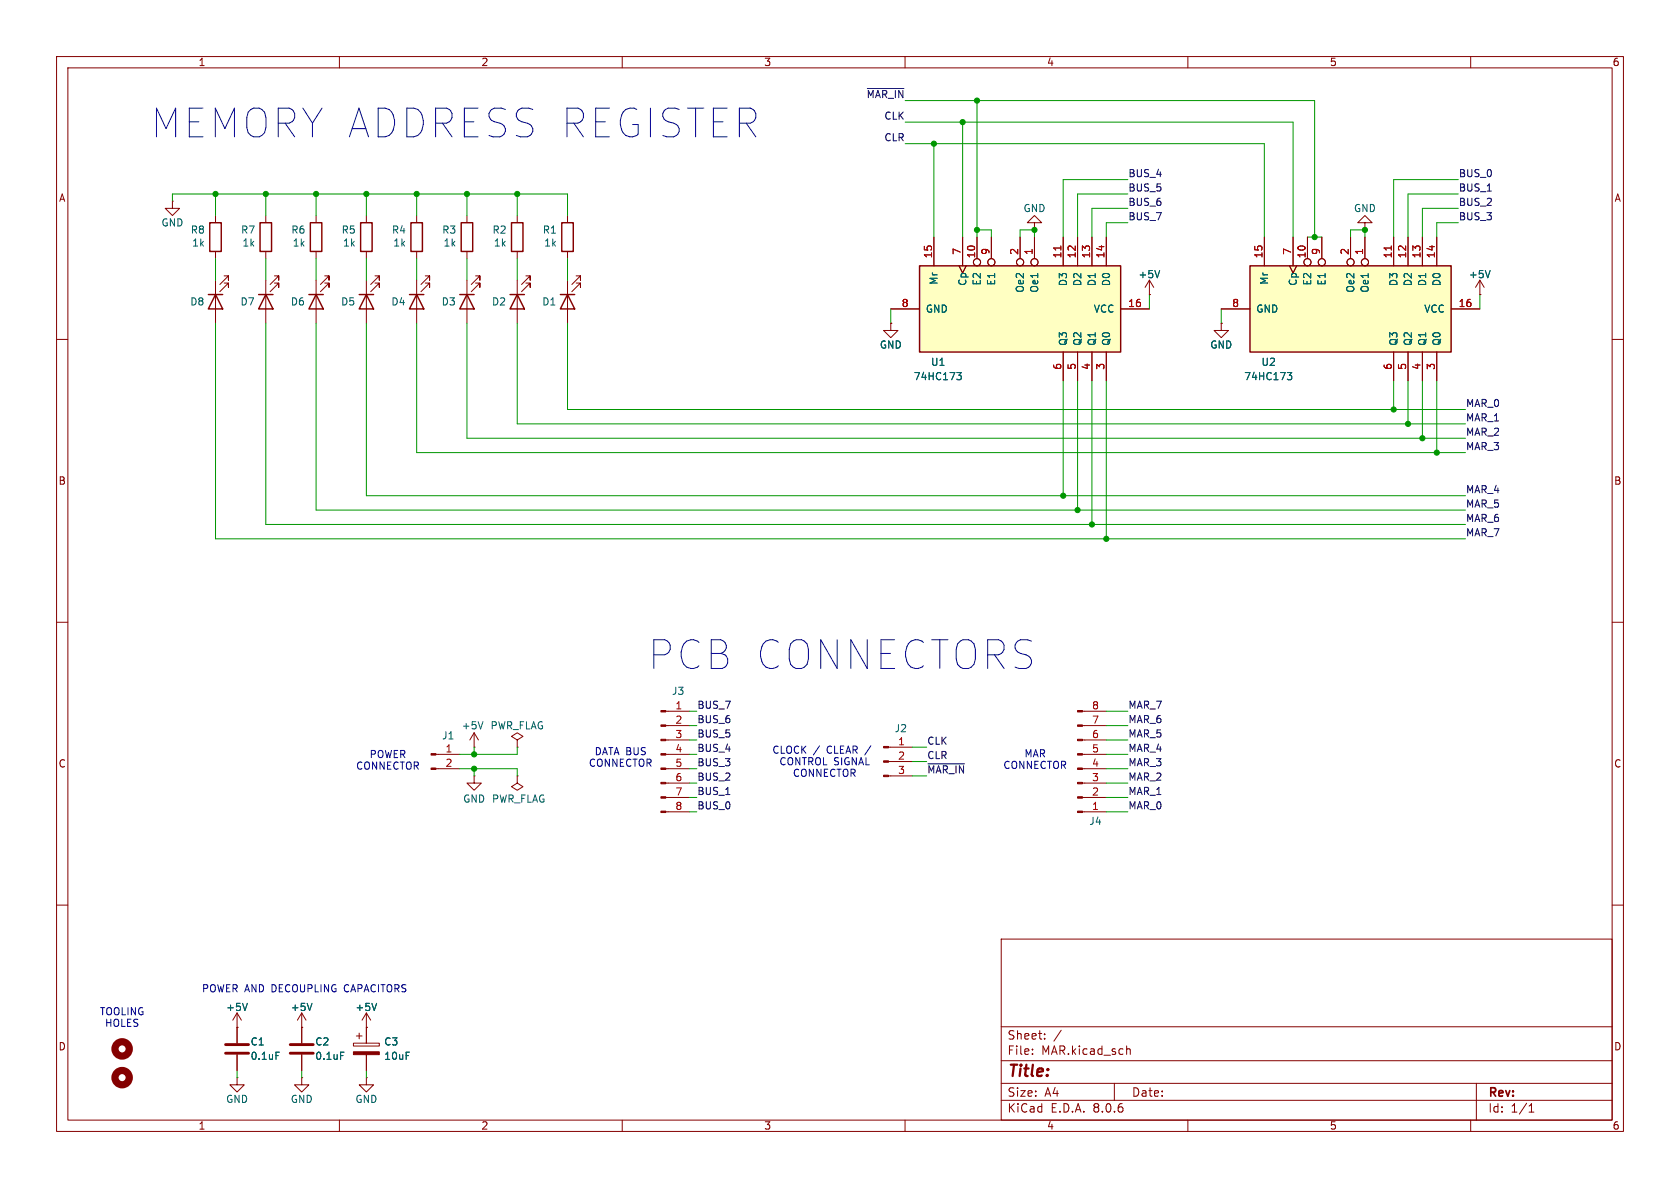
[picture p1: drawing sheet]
<svg xmlns="http://www.w3.org/2000/svg" width="297mm" height="210mm" viewBox="0 0 297 210" stroke-linecap="round" stroke-linejoin="round" font-family="sans-serif">
<g fill="none" stroke="#840000" stroke-width=".18">
<path d="M10 10h277v190h-277zM12 12h273v186h-273zM60 10v2M110 10v2M160 10v2M210 10v2M260 10v2M30.5 35.6v1.2h1.2l-1.2 1.3-1.3-1.3h1.3M30.5 35.6h.1M47 38.1v1.3M55.9 38.1v1.3M64.8 38.1v1.3"/>
<path d="M73.7 38.1v1.3M82.5 38.1v1.3M91.4 38.1v1.3M100.3 38.1v1.3M182.9 39.4h1.2l-1.2-1.3-1.3 1.3h1.3v1.2M241.3 39.4h1.3l-1.3-1.3-1.3 1.3h1.3v1.2M10 60h2M38.1 49.5v7.7M39.6 48.8h.8v.7v-.7l-1.5 1.5M39.6 50h.8v.8v-.8l-1.5 1.6M47 44.5v1.2M47 49.5v7.7"/>
<path d="M48.5 48.8h.8v.7v-.7l-1.5 1.5M48.5 50h.8v.8v-.8l-1.5 1.6M55.9 44.5v1.2M64.8 44.5v1.2M73.7 44.5v1.2M82.5 44.5v1.2M91.4 44.5v1.2M91.4 49.5v7.7M93 48.8h.7v.7v-.7l-1.5 1.5M93 50h.7v.8v-.8l-1.5 1.6M100.3 44.5v1.2M182.9 40.6h.1"/>
<path d="M215.9 57.2v1.2h1.3l-1.3 1.3-1.3-1.3h1.3M215.9 57.2h.1M241.3 40.6h.1M261.6 52.1h.1M261.6 49.5l-.7 1.3M261.6 49.5v2.6M261.6 49.5l.8 1.3M285 60h2M10 110h2M285 110h2M77.1 133.4h4.2M77.1 135.9h4.2"/>
<path d="M83.8 137.2v1.2h1.3l-1.3 1.3-1.3-1.3h1.3M83.8 137.2h.1M83.8 132.1h.1M83.8 129.5l-.7 1.3M83.8 129.5v2.6M83.8 129.5l.8 1.3M91.4 137.2v1.2l1.1 .7-1.1 .6-1-.6 1-.7M91.4 137.2h.1M91.4 130.8l1.1-.6-1.1-.7-1 .7 1 .6v1.3M91.4 132.1h.1M117.7 125.7h4.2M117.7 128.3h4.2"/>
<path d="M117.7 130.8h4.2M117.7 133.4h4.2M117.7 135.9h4.2M117.7 138.4h4.2M157.1 137.2h4.2M157.1 134.6h4.2M157.1 132.1h4.2M191.4 125.7h4.2M191.4 128.3h4.2M191.4 130.8h4.2M191.4 133.4h4.2M191.4 135.9h4.2"/>
<path d="M191.4 138.4h4.2M10 160h2M117.7 141h4.2M117.7 143.5h4.2M191.4 141h4.2M191.4 143.5h4.2M285 160h2M41.9 179.1l-.8 1.2M41.9 179.1v2.5M41.9 179.1l.8 1.2M53.3 179.1l-.7 1.2M53.3 179.1v5.3"/>
<path d="M53.3 179.1l.8 1.2M177 166h108v32h-108zM41.9 190.5v1.3h1.3l-1.3 1.2-1.3-1.2h1.3M41.9 190.5h.1M41.9 181.6h.1M53.3 181.6h.1M53.3 190.5v1.3h1.3l-1.3 1.2-1.2-1.2h1.2M53.3 190.5h.1M53.3 186.4v2.8M60 198v2M62.5 184.4h4.6v.5h-4.6zM63 183.1h1"/>
<path d="M63.5 182.6v1M64.8 181.6v2.8M64.8 186.4v2.8M110 198v2M160 198v2M177 194.5h108M177 191.5h108M177 187.5h108M177 181.5h108M182.5 186.3v.1M182.5 185.5v.1M184.7 183.6v.1"/>
<path d="M184.7 182.8v.1M187.6 182.1l-1.3 2M197 191.5v3M199.2 185.5l.2-.1 .3 .1 .1 .9M210 198v2M260 198v2M261 191.5v6.5M270.3 196.6h.9M270.3 195.5l.4-.4v1.5"/>
</g>
<g fill="none" stroke="#840000" stroke-width=".25">
<path d="M46 39.4h2v5.1h-2zM54.9 39.4h2v5.1h-2zM63.8 39.4h2v5.1h-2zM72.6 39.4h2.1v5.1h-2.1zM81.5 39.4h2.1v5.1h-2.1zM90.4 39.4h2.1v5.1h-2.1zM99.3 39.4h2v5.1h-2zM36.8 52.1h2.6M38.1 52.1l1.3 2.5h-2.6zM45.7 52.1h2.6M47 52.1l1.3 2.5h-2.6zM90.2 52.1h2.5"/>
<path d="M91.4 52.1l1.3 2.5h-2.5z"/>
</g>
<g fill="#840000" stroke="#840000" stroke-width=".18">
<path d="M190.5 125.6h.9v.3h-.9z"/>
<path d="M190.5 128.1h.9v.3h-.9z"/>
<path d="M190.5 130.7h.9v.2h-.9z"/>
<path d="M190.5 133.2h.9v.3h-.9z"/>
<path d="M190.5 135.8h.9v.2h-.9z"/>
<path d="M190.5 138.3h.9v.3h-.9z"/>
<path d="M190.5 140.8h.9v.3h-.9z"/>
<path d="M190.5 143.4h.9v.2h-.9z"/>
<path d="M62.5 185.9h4.6v.5h-4.6z"/>
<path d="M116.8 143.4h.9v.2h-.9z"/>
<path d="M116.8 140.8h.9v.3h-.9z"/>
<path d="M116.8 138.3h.9v.3h-.9z"/>
<path d="M116.8 135.8h.9v.2h-.9z"/>
<path d="M116.8 133.2h.9v.3h-.9z"/>
<path d="M116.8 130.7h.9v.2h-.9z"/>
<path d="M116.8 128.1h.9v.3h-.9z"/>
<path d="M116.8 125.6h.9v.3h-.9z"/>
<path d="M156.2 137h.9v.3h-.9z"/>
<path d="M156.2 134.5h.9v.2h-.9z"/>
<path d="M156.2 132h.9v.2h-.9z"/>
<path d="M76.2 135.8h.9v.2h-.9z"/>
<path d="M76.2 133.2h.9v.3h-.9z"/>
</g>
<path d="M263.4 47.8l-.4 1.3M85.4 127.6l-.4 1.2M43.7 177.4l-.4 1.2M55.2 177.4l-.5 1.2M60.2 186h.6" fill="none" stroke="#006464" stroke-width=".18"/>
<path d="M51.3 186.2h4.1M51.3 184.7h4.1" fill="none" stroke="#840000" stroke-width=".51"/>
<circle cx="21.6" cy="190.5" r="1.27" fill="none" stroke="#840000" stroke-width="1.3"/>
<path d="M221 47h35.5v15.2h-35.5z" fill="#ffffc2"/>
<path d="M221 47h35.5v15.2h-35.5z" fill="none" stroke="#840000" stroke-width=".25"/>
<g fill="none" stroke="#840000" stroke-width=".18">
<path d="M215.9 54.6h5.1M223.5 41.9v5.1M228 47l.6 1.3 .6-1.3M228.6 41.9v5.1M231.1 41.9v3.8M233.7 41.9v3.8M238.8 41.9v3.8M241.3 41.9v3.8M246.4 41.9v5.1M248.9 41.9v5.1M251.5 41.9v5.1M254 41.9v5.1"/>
<path d="M256.5 54.6h5.1M246.4 62.2v5.1M248.9 62.2v5.1M251.5 62.2v5.1M254 62.2v5.1M64.8 179.1l-.8 1.2M64.8 179.1v2.5M64.8 179.1l.7 1.2M41.9 181.6v2.8M41.9 186.4v2.8M64.8 181.6h.1"/>
<circle cx="231.1" cy="46.4" r=".63"/>
<circle cx="233.7" cy="46.4" r=".63"/>
<circle cx="238.8" cy="46.4" r=".63"/>
<circle cx="241.3" cy="46.4" r=".63"/>
</g>
<path d="M246 43.5v.7" fill="none" stroke="#a90000" stroke-width=".18"/>
<path d="M227.6 65.9h.8l-.5 .4 .4 .2 .1 .4-.3 .2h-.3M66.6 177.4l-.4 1.2M48.8 186h.6" fill="none" stroke="#006464" stroke-width=".18"/>
<path d="M39.9 186.2h4M39.9 184.7h4" fill="none" stroke="#840000" stroke-width=".51"/>
<circle cx="21.6" cy="185.4" r="1.27" fill="none" stroke="#840000" stroke-width="1.3"/>
<path d="M162.6 47h35.5v15.2h-35.5z" fill="#ffffc2"/>
<path d="M37.1 39.4h2v5.1h-2zM54.6 52.1h2.5M55.9 52.1l1.2 2.5h-2.5zM63.5 52.1h2.5M64.8 52.1l1.2 2.5h-2.5zM72.4 52.1h2.5M73.7 52.1l1.2 2.5h-2.5zM81.3 52.1h2.5M82.5 52.1l1.3 2.5h-2.5zM99.1 52.1h2.5M100.3 52.1l1.3 2.5h-2.5zM162.6 47h35.5v15.2h-35.5z" fill="none" stroke="#840000" stroke-width=".25"/>
<g fill="none" stroke="#840000" stroke-width=".18">
<path d="M38.1 38.1v1.3M38.1 44.5v1.2M55.9 49.5v7.7M57.4 48.8h.8v.7v-.7l-1.6 1.5M57.4 50h.8v.8v-.8l-1.6 1.6M64.8 49.5v7.7M66.3 48.8h.8v.7v-.7l-1.6 1.5M66.3 50h.8v.8v-.8l-1.6 1.6M73.7 49.5v7.7M75.2 48.8h.7v.7v-.7l-1.5 1.5M75.2 50h.7v.8v-.8l-1.5 1.6M82.5 49.5v7.7"/>
<path d="M84.1 48.8h.7v.7v-.7l-1.5 1.5M84.1 50h.7v.8v-.8l-1.5 1.6M100.3 49.5v7.7M101.9 48.8h.7v.7v-.7l-1.5 1.5M101.9 50h.7v.8v-.8l-1.5 1.6M157.5 57.2v1.2h1.2l-1.2 1.3-1.3-1.3h1.3M157.5 57.2h.1M157.5 54.6h5.1M165.1 41.9v5.1M169.5 47l.7 1.3 .6-1.3M170.2 41.9v5.1M172.7 41.9v3.8"/>
<path d="M175.3 41.9v3.8M180.3 41.9v3.8M182.9 41.9v3.8M188 41.9v5.1M190.5 41.9v5.1M193 41.9v5.1M195.6 41.9v5.1M198.1 54.6h5.1M203.2 52.1h.1M203.2 49.5l-.8 1.3M203.2 49.5v2.6M203.2 49.5l.8 1.3"/>
<path d="M215.9 57.2h.1M215.9 54.6h5.1M223.5 41.9v5.1M228 47l.6 1.3 .6-1.3M228.6 41.9v5.1M231.1 41.9v3.8M233.7 41.9v3.8M238.8 41.9v3.8M241.3 41.9v3.8M246.4 41.9v5.1M248.9 41.9v5.1M251.5 41.9v5.1"/>
<path d="M254 41.9v5.1M256.5 54.6h5.1M261.6 52.1h.1M188 62.2v5.1M190.5 62.2v5.1M193 62.2v5.1M195.6 62.2v5.1M246.4 62.2v5.1M248.9 62.2v5.1M251.5 62.2v5.1M254 62.2v5.1M41.9 181.6h.1"/>
<path d="M41.9 181.6v2.8M41.9 186.4v2.8M53.3 181.6h.1M53.3 181.6v2.8M53.3 186.4v2.8M64.8 190.5v1.3h1.2l-1.2 1.2-1.3-1.2h1.3M64.8 190.5h.1M64.8 181.6h.1M64.8 181.6v2.8M64.8 186.4v2.8"/>
<circle cx="172.7" cy="46.4" r=".63"/>
<circle cx="175.3" cy="46.4" r=".63"/>
<circle cx="180.3" cy="46.4" r=".63"/>
<circle cx="182.9" cy="46.4" r=".63"/>
<circle cx="231.1" cy="46.4" r=".63"/>
<circle cx="233.7" cy="46.4" r=".63"/>
<circle cx="238.8" cy="46.4" r=".63"/>
<circle cx="241.3" cy="46.4" r=".63"/>
</g>
<path d="M187.5 43.5v.7M246 43.5v.7" fill="none" stroke="#a90000" stroke-width=".18"/>
<path d="M205 47.8l-.4 1.3M263.4 47.8l-.4 1.3M169.2 65.9h.7l-.4 .4 .4 .2v.4l-.2 .2h-.4M227.6 65.9h.8l-.5 .4 .4 .2 .1 .4-.3 .2h-.3M43.7 177.4l-.4 1.2M55.2 177.4l-.5 1.2M66.6 177.4l-.4 1.2M48.8 186h.6M60.2 186h.6" fill="none" stroke="#006464" stroke-width=".18"/>
<path d="M153.3 15.6h6.5M164.1 135h6.4" fill="none" stroke="#0f0f0f" stroke-width=".18"/>
<g fill="none" stroke="#009600" stroke-width=".18">
<path d="M160 17.8h72.4v24.1M172.7 17.8v24.1M30.5 35.6v-1.3h69.8v3.8M38.1 34.3v3.8M47 34.3v3.8M55.9 34.3v3.8M64.8 34.3v3.8M73.7 34.3v3.8M82.5 34.3v3.8M91.4 34.3v3.8M160 25.4h63.5v16.5M160 21.6h68.6v20.3"/>
<path d="M165.1 25.4v16.5M170.2 21.6v20.3M199.4 34.3h-8.9v7.6M199.4 36.8h-6.4v5.1M199.4 39.4h-3.8v2.5M199.4 31.8h-11.4v10.1M257.8 36.8h-6.3v5.1M257.8 34.3h-8.9v7.6M257.8 39.4h-3.8v2.5M257.8 31.8h-11.4v10.1M38.1 57.2v38.1h221M38.1 45.7v3.8"/>
<path d="M47 45.7v3.8M47 57.2v35.5h212.1M55.9 45.7v3.8M55.9 57.2v33h203.2M64.8 45.7v3.8M64.8 57.2v30.4h194.3M73.7 57.2v22.8h185.4M73.7 45.7v3.8M82.5 57.2v20.3h176.6M82.5 45.7v3.8M91.4 57.2v17.7h167.7M91.4 45.7v3.8"/>
<path d="M100.3 57.2v15.2h158.8M100.3 45.7v3.8M157.5 54.6v2.6M172.7 40.6h2.6v1.3M180.3 41.9v-1.3h2.6v1.3M203.2 52.1v2.5M215.9 54.6v2.6M231.1 41.9h2.6M238.8 41.9v-1.3h2.5v1.3M261.6 52.1v2.5M188 67.3v20.3M190.5 67.3v22.9"/>
<path d="M193 67.3v25.4M195.6 67.3v28M246.4 67.3v5.1M248.9 67.3v7.6M251.5 67.3v10.2M254 67.3v12.7M81.3 135.9h10.1v1.3M83.8 132.1v1.3M83.8 135.9v1.3M91.4 132.1v1.3h-10.1M121.9 130.8h1.3M121.9 128.3h1.3"/>
<path d="M121.9 133.4h1.3M121.9 125.7h1.3M121.9 135.9h1.3M121.9 138.4h1.3M161.3 132.1h2.5M161.3 137.2h2.5M161.3 134.6h2.5M195.6 130.8h3.8M195.6 128.3h3.8M195.6 133.4h3.8M195.6 125.7h3.8M195.6 135.9h3.8"/>
<path d="M195.6 138.4h3.8M121.9 141h1.3M121.9 143.5h1.3M195.6 141h3.8M195.6 143.5h3.8M41.9 189.2v1.3M53.3 189.2v1.3M64.8 189.2v1.3"/>
</g>
<g fill="#009600" stroke="#009600" stroke-width=".18">
<circle cx="165.1" cy="25.4" r=".46"/>
<circle cx="91.4" cy="34.3" r=".46"/>
<circle cx="188" cy="87.6" r=".46"/>
<circle cx="254" cy="80" r=".46"/>
<circle cx="251.5" cy="77.5" r=".46"/>
<circle cx="172.7" cy="17.8" r=".46"/>
<circle cx="170.2" cy="21.6" r=".46"/>
<circle cx="172.7" cy="40.6" r=".46"/>
<circle cx="182.9" cy="40.6" r=".46"/>
<circle cx="190.5" cy="90.2" r=".46"/>
<circle cx="246.4" cy="72.4" r=".46"/>
<circle cx="193" cy="92.7" r=".46"/>
<circle cx="248.9" cy="74.9" r=".46"/>
<circle cx="232.4" cy="41.9" r=".46"/>
<circle cx="241.3" cy="40.6" r=".46"/>
<circle cx="195.6" cy="95.3" r=".46"/>
<circle cx="55.9" cy="34.3" r=".46"/>
<circle cx="64.8" cy="34.3" r=".46"/>
<circle cx="73.7" cy="34.3" r=".46"/>
<circle cx="82.5" cy="34.3" r=".46"/>
<circle cx="47" cy="34.3" r=".46"/>
<circle cx="38.1" cy="34.3" r=".46"/>
<circle cx="83.8" cy="135.9" r=".46"/>
<circle cx="83.8" cy="133.4" r=".46"/>
</g>
<g font-size="7.1" fill="#0000c2">
<text x="26.7" y="24.6">MEMORY ADDRESS REGISTER</text>
<text x="114.7" y="118.6">PCB CONNECTORS</text>
</g>
<text font-size="2.8" fill="#840000" x="178" y="190.9">Title:</text>
<g font-size="2.1" fill="#840000">
<text x="178" y="184">Sheet:</text>
<text x="178" y="186.7">File:</text>
<text x="184.1" y="186.7">MAR.kicad_sch</text>
<text x="178" y="196.9">KiCad</text>
<text x="178" y="194.1">Size:</text>
<text x="184.7" y="194.1">A4</text>
<text x="185.7" y="196.9">E.D.A.</text>
<text x="193.3" y="196.9">8.0.6</text>
<text x="200" y="194.1">Date:</text>
<text x="263" y="194.3">Rev:</text>
<text x="263" y="196.9">Id:</text>
<text x="267.1" y="196.9">1/1</text>
</g>
<g font-size="1.8" fill="#840000">
<text x="35" y="11.9">1</text>
<text x="85" y="11.9">2</text>
<text x="135" y="11.9">3</text>
<text x="185" y="11.9">4</text>
<text x="235" y="11.9">5</text>
<text x="285" y="11.9">6</text>
<text x="10.3" y="35.9">A</text>
<text x="285.3" y="35.9">A</text>
<text x="10.3" y="85.9">B</text>
<text x="285.3" y="85.9">B</text>
<text x="10.3" y="135.9">C</text>
<text x="285.3" y="135.9">C</text>
<text x="10.3" y="185.9">D</text>
<text x="285.3" y="185.9">D</text>
<text x="35" y="199.9">1</text>
<text x="85" y="199.9">2</text>
<text x="135" y="199.9">3</text>
<text x="185" y="199.9">4</text>
<text x="235" y="199.9">5</text>
<text x="285" y="199.9">6</text>
</g>
<g font-size="1.8" fill="#0f0f0f">
<text x="153.1" y="17.4">~{MAR_IN}</text>
<text x="156.2" y="21.2">CLK</text>
<text x="156.2" y="25.1">CLR</text>
<text x="199.4" y="33.9">BUS_5</text>
<text x="199.4" y="31.4">BUS_4</text>
<text x="257.8" y="31.4">BUS_0</text>
<text x="257.8" y="33.9">BUS_1</text>
<text x="199.4" y="36.5">BUS_6</text>
<text x="199.4" y="39">BUS_7</text>
<text x="257.8" y="36.5">BUS_2</text>
<text x="257.8" y="39">BUS_3</text>
<text x="259.1" y="72">MAR_0</text>
<text x="259.1" y="74.6">MAR_1</text>
<text x="259.1" y="77.1">MAR_2</text>
<text x="259.1" y="79.7">MAR_3</text>
<text x="259.1" y="87.3">MAR_4</text>
<text x="259.1" y="89.8">MAR_5</text>
<text x="259.1" y="94.9">MAR_7</text>
<text x="259.1" y="92.4">MAR_6</text>
<text x="123.2" y="125.4">BUS_7</text>
<text x="199.4" y="125.4">MAR_7</text>
<text x="123.2" y="127.9">BUS_6</text>
<text x="123.2" y="130.5">BUS_5</text>
<text x="163.8" y="131.7">CLK</text>
<text x="199.4" y="130.5">MAR_5</text>
<text x="199.4" y="127.9">MAR_6</text>
<text x="123.2" y="133">BUS_4</text>
<text x="123.2" y="135.5">BUS_3</text>
<text x="163.8" y="134.3">CLR</text>
<text x="163.8" y="136.8">~{MAR_IN}</text>
<text x="199.4" y="133">MAR_4</text>
<text x="199.4" y="135.5">MAR_3</text>
<text x="123.2" y="138.1">BUS_2</text>
<text x="123.2" y="140.6">BUS_1</text>
<text x="123.2" y="143.2">BUS_0</text>
<text x="199.4" y="143.2">MAR_0</text>
<text x="199.4" y="138.1">MAR_2</text>
<text x="199.4" y="140.6">MAR_1</text>
</g>
<g font-size="1.8" fill="#006464">
<text x="28.4" y="40.2">GND</text>
<text x="33.6" y="41.5">R8</text>
<text x="42.5" y="41.5">R7</text>
<text x="51.4" y="41.5">R6</text>
<text x="60.3" y="41.5">R5</text>
<text x="69.2" y="41.5">R4</text>
<text x="78.1" y="41.5">R3</text>
<text x="87" y="41.5">R2</text>
<text x="95.9" y="41.5">R1</text>
<text x="180.8" y="37.7">GND</text>
<text x="239.3" y="37.7">GND</text>
<text x="33.9" y="43.8">1k</text>
<text x="42.8" y="43.8">1k</text>
<text x="51.7" y="43.8">1k</text>
<text x="60.5" y="43.8">1k</text>
<text x="69.4" y="43.8">1k</text>
<text x="78.3" y="43.8">1k</text>
<text x="87.2" y="43.8">1k</text>
<text x="96.1" y="43.8">1k</text>
<text x="166" y="50.4" transform="rotate(-90 166 50.4)">Mr</text>
<text x="171" y="50.6" transform="rotate(-90 171 50.6)">Cp</text>
<text x="173.6" y="50.6" transform="rotate(-90 173.6 50.6)">E2</text>
<text x="176.1" y="50.6" transform="rotate(-90 176.1 50.6)">E1</text>
<text x="181.2" y="51.8" transform="rotate(-90 181.2 51.8)">Oe2</text>
<text x="183.7" y="51.8" transform="rotate(-90 183.7 51.8)">Oe1</text>
<text x="188.8" y="50.7" transform="rotate(-90 188.8 50.7)">D3</text>
<text x="191.4" y="50.7" transform="rotate(-90 191.4 50.7)">D2</text>
<text x="193.9" y="50.7" transform="rotate(-90 193.9 50.7)">D1</text>
<text x="196.4" y="50.7" transform="rotate(-90 196.4 50.7)">D0</text>
<text x="201.2" y="49.4">+5V</text>
<text x="224.4" y="50.4" transform="rotate(-90 224.4 50.4)">Mr</text>
<text x="229.5" y="50.6" transform="rotate(-90 229.5 50.6)">Cp</text>
<text x="232" y="50.6" transform="rotate(-90 232 50.6)">E2</text>
<text x="234.5" y="50.6" transform="rotate(-90 234.5 50.6)">E1</text>
<text x="239.6" y="51.8" transform="rotate(-90 239.6 51.8)">Oe2</text>
<text x="242.2" y="51.8" transform="rotate(-90 242.2 51.8)">Oe1</text>
<text x="247.2" y="50.7" transform="rotate(-90 247.2 50.7)">D3</text>
<text x="249.8" y="50.7" transform="rotate(-90 249.8 50.7)">D2</text>
<text x="252.3" y="50.7" transform="rotate(-90 252.3 50.7)">D1</text>
<text x="254.9" y="50.7" transform="rotate(-90 254.9 50.7)">D0</text>
<text x="259.6" y="49.4">+5V</text>
<text x="33.5" y="54.2">D8</text>
<text x="42.4" y="54.2">D7</text>
<text x="51.3" y="54.2">D6</text>
<text x="60.2" y="54.2">D5</text>
<text x="69.1" y="54.2">D4</text>
<text x="78" y="54.2">D3</text>
<text x="86.9" y="54.2">D2</text>
<text x="95.8" y="54.2">D1</text>
<text x="163.6" y="55.5">GND</text>
<text x="193.3" y="55.5">VCC</text>
<text x="222" y="55.5">GND</text>
<text x="251.7" y="55.5">VCC</text>
<text x="155.4" y="61.8">GND</text>
<text x="164.5" y="64.9">U1</text>
<text x="188.8" y="61.2" transform="rotate(-90 188.8 61.2)">Q3</text>
<text x="191.4" y="61.2" transform="rotate(-90 191.4 61.2)">Q2</text>
<text x="193.9" y="61.2" transform="rotate(-90 193.9 61.2)">Q1</text>
<text x="196.4" y="61.2" transform="rotate(-90 196.4 61.2)">Q0</text>
<text x="213.9" y="61.8">GND</text>
<text x="222.9" y="64.9">U2</text>
<text x="247.2" y="61.2" transform="rotate(-90 247.2 61.2)">Q3</text>
<text x="249.8" y="61.2" transform="rotate(-90 249.8 61.2)">Q2</text>
<text x="252.3" y="61.2" transform="rotate(-90 252.3 61.2)">Q1</text>
<text x="254.9" y="61.2" transform="rotate(-90 254.9 61.2)">Q0</text>
<text x="161.4" y="67.4">74HC173</text>
<text x="219.9" y="67.4">74HC173</text>
<text x="118.7" y="123">J3</text>
<text x="78.1" y="130.9">J1</text>
<text x="81.5" y="129.1">+5V</text>
<text x="86.6" y="129.1">PWR_FLAG</text>
<text x="158.1" y="129.6">J2</text>
<text x="81.8" y="142.1">GND PWR_FLAG</text>
<text x="192.5" y="146">J4</text>
<text x="39.9" y="178.9">+5V</text>
<text x="51.3" y="178.9">+5V</text>
<text x="62.7" y="178.9">+5V</text>
<text x="44.2" y="185">C1</text>
<text x="55.6" y="185">C2</text>
<text x="67.8" y="185">C3</text>
<text x="44.2" y="187.6">0.1uF</text>
<text x="55.6" y="187.6">0.1uF</text>
<text x="67.8" y="187.6">10uF</text>
<text x="39.9" y="195.2">GND</text>
<text x="51.3" y="195.2">GND</text>
<text x="62.7" y="195.2">GND</text>
</g>
<g font-size="1.8" fill="#a90000">
<text x="164.8" y="45.8" transform="rotate(-90 164.8 45.8)">15</text>
<text x="169.9" y="45.2" transform="rotate(-90 169.9 45.2)">7</text>
<text x="172.5" y="45.8" transform="rotate(-90 172.5 45.8)">10</text>
<text x="175" y="45.2" transform="rotate(-90 175 45.2)">9</text>
<text x="180.1" y="45.2" transform="rotate(-90 180.1 45.2)">2</text>
<text x="182.6" y="45.2" transform="rotate(-90 182.6 45.2)">1</text>
<text x="187.7" y="45.8" transform="rotate(-90 187.7 45.8)">11</text>
<text x="190.2" y="45.8" transform="rotate(-90 190.2 45.8)">12</text>
<text x="192.8" y="45.8" transform="rotate(-90 192.8 45.8)">13</text>
<text x="195.3" y="45.8" transform="rotate(-90 195.3 45.8)">14</text>
<text x="223.3" y="45.8" transform="rotate(-90 223.3 45.8)">15</text>
<text x="228.3" y="45.2" transform="rotate(-90 228.3 45.2)">7</text>
<text x="230.9" y="45.8" transform="rotate(-90 230.9 45.8)">10</text>
<text x="233.4" y="45.2" transform="rotate(-90 233.4 45.2)">9</text>
<text x="238.5" y="45.2" transform="rotate(-90 238.5 45.2)">2</text>
<text x="241" y="45.2" transform="rotate(-90 241 45.2)">1</text>
<text x="246.1" y="45.8" transform="rotate(-90 246.1 45.8)">11</text>
<text x="248.7" y="45.8" transform="rotate(-90 248.7 45.8)">12</text>
<text x="251.2" y="45.8" transform="rotate(-90 251.2 45.8)">13</text>
<text x="253.7" y="45.8" transform="rotate(-90 253.7 45.8)">14</text>
<text x="159.3" y="54.4">8</text>
<text x="199.3" y="54.4">16</text>
<text x="217.7" y="54.4">8</text>
<text x="257.8" y="54.4">16</text>
<text x="187.7" y="65.5" transform="rotate(-90 187.7 65.5)">6</text>
<text x="190.2" y="65.5" transform="rotate(-90 190.2 65.5)">5</text>
<text x="192.8" y="65.5" transform="rotate(-90 192.8 65.5)">4</text>
<text x="195.3" y="65.5" transform="rotate(-90 195.3 65.5)">3</text>
<text x="246.1" y="65.5" transform="rotate(-90 246.1 65.5)">6</text>
<text x="248.7" y="65.5" transform="rotate(-90 248.7 65.5)">5</text>
<text x="251.2" y="65.5" transform="rotate(-90 251.2 65.5)">4</text>
<text x="253.7" y="65.5" transform="rotate(-90 253.7 65.5)">3</text>
<text x="119.3" y="125.5">1</text>
<text x="193" y="125.5">8</text>
<text x="119.3" y="128">2</text>
<text x="119.3" y="130.6">3</text>
<text x="158.7" y="131.8">1</text>
<text x="193" y="130.6">6</text>
<text x="193" y="128">7</text>
<text x="78.7" y="133.1">1</text>
<text x="78.7" y="135.6">2</text>
<text x="119.3" y="133.1">4</text>
<text x="119.3" y="135.6">5</text>
<text x="158.7" y="134.4">2</text>
<text x="158.7" y="136.9">3</text>
<text x="193" y="135.6">4</text>
<text x="193" y="133.1">5</text>
<text x="119.3" y="138.2">6</text>
<text x="119.3" y="140.7">7</text>
<text x="119.3" y="143.3">8</text>
<text x="193" y="143.3">1</text>
<text x="193" y="140.7">2</text>
<text x="193" y="138.2">3</text>
</g>
<g font-size="1.8" fill="#0000c2">
<text x="62.9" y="136.3">CONNECTOR</text>
<text x="65.2" y="134.2">POWER</text>
<text x="104" y="135.7">CONNECTOR</text>
<text x="105" y="133.7">DATA BUS</text>
<text x="136.4" y="133.4">CLOCK</text>
<text x="137.7" y="135.5">CONTROL SIGNAL</text>
<text x="140.1" y="137.5">CONNECTOR</text>
<text x="143.8" y="133.4">/</text>
<text x="146.3" y="133.4">CLEAR /</text>
<text x="177.3" y="136.1">CONNECTOR</text>
<text x="181" y="134.1">MAR</text>
<text x="17.6" y="179.7">TOOLING</text>
<text x="35.6" y="175.6">POWER AND DECOUPLING</text>
<text x="61.1" y="175.6">CAPACITORS</text>
<text x="18.5" y="181.7">HOLES</text>
</g>
</svg>
